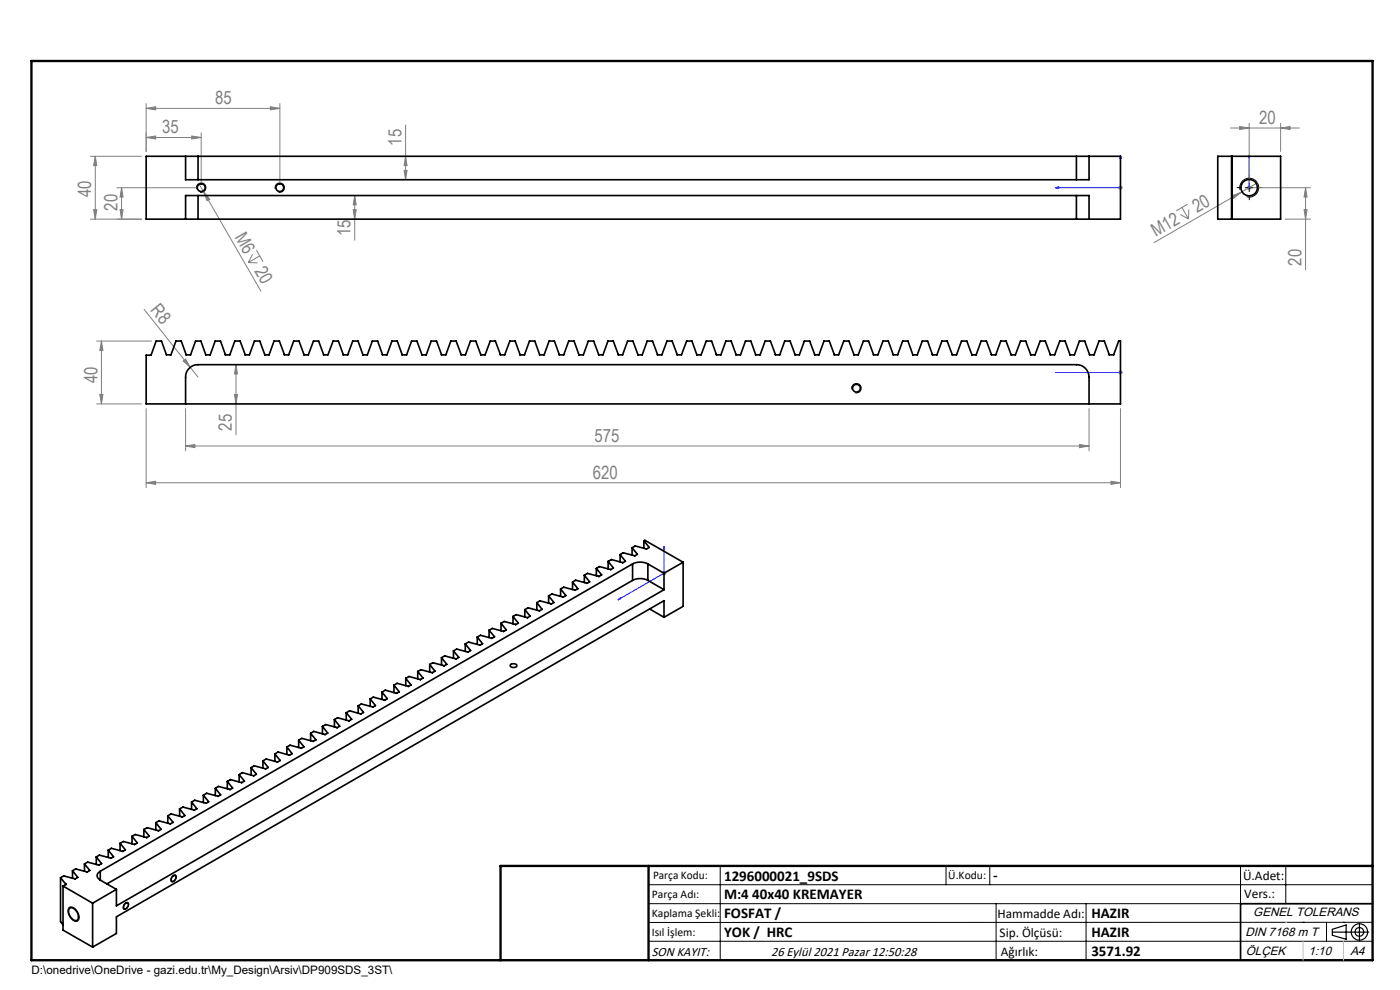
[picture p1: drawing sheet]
<svg xmlns="http://www.w3.org/2000/svg" width="297mm" height="210mm" viewBox="0 0 297 210" stroke-linecap="round" stroke-linejoin="round" font-family="sans-serif">
<g fill="none" stroke="#808080" stroke-width=".21">
<path d="M19.2 33.2h10.8M20.2 33.2l.3 1.9h-.6zM20.2 33.2v13.3M24.8 39.8h16.9M25.8 39.8l.3 2h-.6zM25.8 39.8v6.7M31 23l2-.4v.7zM31 22v10.1M31 23h28.4M31 29.2l2-.4v.7zM31 29.2h11.7M40.7 28.8l2 .4-2 .3z"/>
<path d="M42.2 38.9l1 1.8M42.7 28.2v10.6M57.4 22.6l2 .4-2 .3zM59.4 22v16.8M85.7 36.2h.7l-.4 1.9zM86 26.5v11.6M86 33.2l.4 1.9h-.7zM237.2 39.8h1M237.3 39.5l.8 .7M237.7 39.3v1M238.1 39.5l-.8 .7M261 27.2h14.7"/>
<path d="M263 26.8l2 .4-2 .3zM264.5 39.8h1M264.7 39.5l.7 .7M265 26.2v12.6M265 39.3v1M265.4 39.5l-.7 .7M266 39.8h12M266.7 38.8l-21.9 12.7M271.7 27.2l2-.4v.7zM271.7 26.2v5.9M277 39.8l.3 2h-.7zM277 39.8v17.4"/>
<path d="M19.9 44.5h.6l-.3 2zM25.5 44.5h.6l-.3 2zM30 46.5h-10.8M43.2 40.7l1.3 1.6-.6 .3zM43.2 40.7l12.2 21.1M52.7 55.7l1.9 .1M53.6 53.9l-.9 1.8M54.4 53.1l1.4 2.4M55.1 54.3l-2.4 1.4M74.9 44.5h.7l-.4 2zM75.2 41.5l.4 2h-.7zM75.2 41.5v9.5"/>
<path d="M250.4 45.5l1.7 1M250.8 44l1.3 2.5M252 43.3l-2.5 1.4M252.2 44.4l-.1 2.1M261.4 41.5l1.9-.7-1.6 1.3zM272.7 46.5h5.3M276.6 44.5h.7l-.3 2zM20.5 72.3h11.6M21.5 72.3l.3 2.1h-.6zM21.5 72.3v13.4M30.6 65.6l11.4 14.4M38.9 76.6l.5-.4 1 1.7z"/>
<path d="M50.1 77.4l.3 1.9h-.7zM50.1 77.4v14.8M237.2 79h1M237.3 78.7l.8 .7M237.7 78.5v1M238.1 78.7l-.8 .7M20.5 85.7h9.5M21.2 83.7h.6l-.3 2zM31 86.7v16.7M39.4 94.6l1.9-.3v.7zM39.4 86.7v8.9M39.4 94.6h191.6"/>
<path d="M49.7 83.7h.7l-.3 2zM229 94.3l2 .3-2 .4zM231 86.7v8.9M237.7 86.7v16.7M31 102.4l2-.3v.7zM31 102.4h206.7M235.7 102.1l2 .3-2 .4zM140.4 121.6h1M140.5 121.2l.7 .7M140.9 121.1v1M141.2 121.2l-.7 .7"/>
</g>
<g fill="none" stroke="#000" stroke-width=".21">
<path d="M264.2 39.8h1.7M265 39v1.6M41.7 40.1a1 1 0 0 1 .9-1.3 1 1 0 0 1 1.1 1.1 1 1 0 0 1-1.3 .9M58.4 40.1a1.01 1.01 0 0 1 .9-1.3 1.01 1.01 0 0 1 1.1 1.1 1.01 1.01 0 0 1-1.3 .9M263.1 40.3a2 2 0 0 1 1.7-2.5 2 2 0 0 1 2.2 2.2 2 2 0 0 1-2.5 1.7M180.7 82.6a1 1 0 0 1 .9-1.2 1 1 0 0 1 1.1 1 1 1 0 0 1-1.3 .9M14.6 192.6a1.25 1.25 0 0 1 1.8 .8l.2 .3a1.05 1.05 0 0 1-.5 1.8 2.28 2.28 0 0 1-1.5-2.9zM26.5 191.6l.2-.2a.38 .38 0 0 1 .6 .3 .91 .91 0 0 1-1.1 1.1v-.7zM36.6 185.8l.6-.2a.92 .92 0 0 1 .1 1 .92 .92 0 0 1-1 .4l-.1-.5zM137.6 187.7h153.6M137.6 191.7h153.6M137.6 199.7h153.6"/>
<path d="M152.8 183.7v20M200.7 183.7v4M210 183.7v4M211.3 191.7v12M230.4 191.7v12M263.2 183.7v20M272.8 183.7v8M276.4 195.6h.1M281.4 195.6v4.1M285 195.6h.1M291.2 195.6l-153.6 .1"/>
</g>
<g fill="none" stroke="#000" stroke-width=".25">
<path d="M282.6 197.7h7.8M282.6 197.1l3-.9v3l-3-.8zM288.4 195.8v3.8M106.2 203.7h185"/>
<circle cx="288.4" cy="197.7" r="1.74"/>
<circle cx="288.4" cy="197.7" r=".93"/>
</g>
<g fill="none" stroke="#00f" stroke-width=".21">
<path d="M223.9 39.8l.7-.2v.4zM237.7 32.9l.2 .7h-.4zM237.7 32.9v6.9h-13.8M265 32.9v.7v-.7M265 39.6v.4zM265 39.8h.1M265 32.9v6.9M223.9 79h.7h-.7M223.9 79h13.8M237.5 79h.4zM237.7 79h.1M140.9 115.9l.1 .5-.2 .2z"/>
<path d="M140.9 115.9v5.7l-9.8 5.6M131.1 127.2l.5-.4v.3z"/>
</g>
<path d="M263.4 39.8h-1M265 38.1v-.9M266.7 39.8h.9M265 41.5v.9" fill="none" stroke="#000" stroke-width=".21" stroke-dasharray="15.2 1.3 1.3 1.3"/>
<path d="M291.2 191.7h-28v12" fill="none" stroke="#000" stroke-width=".35"/>
<path d="M6.7 12.9h284.5v190.8h-284.5zM137.6 183.7v20M291.2 183.7h-185v20" fill="none" stroke="#000" stroke-width=".5"/>
<path d="M276.4 199.7v4M285 199.7v4" fill="none" stroke="#c0c0c0" stroke-width=".21"/>
<path d="M272.8 195.6h.1" fill="none" stroke="#c0c0c0" stroke-width=".25"/>
<g fill="#00f">
<path d="M237.7 32.9l.2 .7h-.4zM223.9 39.8l.7-.2v.4z"/>
<path d="M265 32.9v.7zM265 39.6v.4z"/>
<path d="M140.9 115.9l.1 .5-.2 .2zM131.1 127.2l.5-.4v.3zM237.5 79h.4zM223.9 79h.7z"/>
</g>
<g fill="#808080">
<path d="M38.9 76.6l.5-.4 1 1.7z"/>
<path d="M261.4 41.5l1.9-.7-1.6 1.3z"/>
<path d="M43.2 40.7l1.3 1.6-.6 .3z"/>
<path d="M31 102.4l2-.3v.7zM235.7 102.1l2 .3-2 .4zM263 26.8l2 .4-2 .3zM271.7 27.2l2-.4v.7z"/>
<path d="M31 23l2-.4v.7zM57.4 22.6l2 .4-2 .3z"/>
<path d="M40.7 28.8l2 .4-2 .3zM31 29.2l2-.4v.7z"/>
<path d="M19.9 44.5h.6l-.3 2zM20.2 33.2l.3 1.9h-.6zM85.7 36.2h.7l-.4 1.9zM86 33.2l.4 1.9h-.7z"/>
<path d="M50.1 77.4l.3 1.9h-.7zM49.7 83.7h.7l-.3 2zM21.5 72.3l.3 2.1h-.6zM21.2 83.7h.6l-.3 2zM277 39.8l.3 2h-.7zM276.6 44.5h.7l-.3 2z"/>
<path d="M75.2 41.5l.4 2h-.7zM74.9 44.5h.7l-.4 2zM25.8 39.8l.3 2h-.6zM25.5 44.5h.6l-.3 2z"/>
<path d="M39.4 94.6l1.9-.3v.7zM229 94.3l2 .3-2 .4z"/>
</g>
<g fill="none" stroke="#000" stroke-width=".35">
<path d="M39.4 33.2h2.6M39.4 33.2v4.9h191.6v-4.9M39.4 33.2h-8.4v13.3h8.4M42 33.2h186.4M42 33.2v4.9M228.4 33.2h2.6M228.4 33.2v4.9M231 33.2h6.7v13.3h-6.7M258.3 33.2h13.4v13.3h-13.4zM261.3 33.2v13.3M39.4 46.5h2.6M39.4 46.5v-5h191.6v5"/>
<path d="M42 46.5h186.4M42 41.5v5M228.4 46.5h2.6M228.4 41.5v5M33.1 72.3h1.2l1 3h1l1-3h1.2l1 3h.9l1.1-3h1.1l1 3h1l1-3h1.2l1 3h1l1-3h1.1l1.1 3h.9l1.1-3h1.1l1.1 3h.9l1-3h1.2l1 3h.9l1.1-3h1.1l1.1 3h.9l1.1-3h1.1l1.1 3h.9l1.1-3h1.1l1 3h1l1-3h1.2l1 3h.9l1.1-3h1.1l1 3h1l1-3h1.2l1 3h1l1-3h1.1l1.1 3h.9l1.1-3h1.1l1.1 3h.9l1-3h1.2l1 3h.9l1.1-3h1.1l1.1 3h.9l1.1-3h1.1l1.1 3h.9l1.1-3h1.1l1 3h1l1-3h1.2l1 3h.9l1.1-3h1.1l1 3h1l1-3h1.2l1 3h1l1-3h1.1l1.1 3h.9l1.1-3h1.1l1.1 3h.9l1-3h1.2l1 3h.9l1.1-3h1.1l1.1 3h.9l1.1-3h1.1l1.1 3h.9l1.1-3h1.1l1 3h.9l1.1-3h1.2l1 3h.9l1.1-3h1.1l1 3h1l1.1-3h1.1l1 3h1l1-3h1.1l1.1 3h.9l1.1-3h1.1l1.1 3h.9l1-3h1.2l1 3h.9l1.1-3h1.1l1.1 3h.9l1.1-3h1.1l1.1 3h.9l1.1-3h1.1l1 3h.9l1.1-3h1.2l1 3h.9l1.1-3h1.1l1 3h1l1.1-3h1.1l1 3h1l1-3h1.1l1.1 3h.9l1.1-3h1.1l1.1 3h.9l1-3h1.2l1 3h.9l1.1-3h1.1l1.1 3h.9l1.1-3h1.1l1.1 3h.9l1.1-3h1.1l1 3h.9l1.1-3h1.2l1 3h.9l1.1-3h1.1l1 3h1l1.1-3h1.1l1 3h1l1-3h.4v13.4h-206.7v-10.4h1.1zM39.4 85.7v-5.7a2.65 2.65 0 0 1 2.6-2.6h186.4a2.65 2.65 0 0 1 2.6 2.6v5.7M129 119.1l1.1 1.4-.5 .3M129 119.1v1.6M131.6 117.6l1.1 1.5-.6 .3-2.4-.7-.7 .4M131.6 117.6v1.6M134.1 116.2l1.1 1.4-.5 .3-2.5-.6-.6 .3M134.1 116.2l.7-.4 2.3 .6"/>
<path d="M134.1 116.2v1.5M134.2 119.6a3.6 3.6 0 0 1 3.2 0M134.2 119.6l-112.9 65.2M134.2 119.6v3.5M136.6 114.7l1.1 1.4-.5 .3M136.6 114.7l.2-.1 8.1 4.7M136.6 114.7v1.6M137.1 116.4h.1M137.4 119.6l3.5 2M137.4 119.6v3.5M144.9 119.3l-4 2.3M144.9 119.3v9.3l-4 2.3"/>
<path d="M93.7 139.5l1.1 1.4-.6 .3-2.4-.6-.6 .4M93.7 139.5v1.6M96.2 138.1l1.1 1.3-.5 .4-2.5-.7-.6 .4M96.2 138.1v1.5M98.7 136.6l1.1 1.4-.6 .3-2.3-.6-.7 .4M98.7 136.6v1.6M101.2 135.1l1.2 1.5-.6 .3-2.4-.7-.7 .4M101.2 135.1v1.6M103.8 133.7l1.1 1.4-.5 .3-2.5-.6-.7 .3M103.8 133.7v1.5M106.3 132.2l1.1 1.4-.6 .3-2.3-.6-.7 .4M106.3 132.2v1.6"/>
<path d="M108.8 130.8l1.2 1.4-.6 .3-2.4-.7-.7 .4M108.8 130.8v1.5M111.3 129.3l1.2 1.4-.6 .3-2.4-.6-.7 .4M111.3 129.3v1.6M113.9 127.8l1.1 1.4-.6 .4-2.4-.7-.7 .4M113.9 127.8v1.6M116.4 126.4l1.1 1.4-.6 .3-2.4-.6-.6 .3M116.4 126.4v1.5M118.9 124.9l1.2 1.4-.6 .4-2.4-.7-.7 .4M118.9 124.9v1.6M121.5 123.5l1.1 1.4-.6 .3-2.4-.6-.7 .3M121.5 123.5v1.6"/>
<path d="M124 122l1.1 1.4-.6 .3-2.4-.6-.6 .4M124 122v1.6M126.5 120.6l.7-.4 2.3 .6M126.5 120.6l1.1 1.3-.5 .4-2.5-.7-.6 .4M126.5 120.6v1.5M129.5 120.8h.1M134.2 123.1a3.6 3.6 0 0 1 3.2 0M134.2 123.1l-111.5 64.4M137.4 123.1l3.5 2M137.8 129.2l3.1 1.7M140.9 121.6v3.5M140.9 130.9v-3.5l-116.2 67.1v3.5l-5.1 2.9"/>
<path d="M140.9 125.1l-116.2 67v-3.4M58.3 159.9l1.1 1.4-.5 .3M58.3 159.9v1.6M60.9 158.5l1.1 1.4-.6 .3-2.4-.7-.7 .4M60.9 158.5v1.5M63.4 157l.6-.4 2.4 .7M63.4 157l1.1 1.4-.6 .3-2.4-.6-.6 .4M63.4 157v1.6M65.9 155.6l1.1 1.3-.5 .4M65.9 155.6l.7-.5 2.3 .7M65.9 155.6v1.5M66.4 157.3h.1"/>
<path d="M68.4 154.1l1.1 1.4-.5 .3M68.4 154.1v1.6M68.9 155.8h.1M70.9 152.6l1.2 1.4-.6 .4-2.4-.7-.7 .4M70.9 152.6v1.6M73.4 151.2l1.2 1.4-.6 .3-2.4-.6-.7 .3M73.4 151.2l.8-.4 2.3 .6M73.4 151.2v1.5M76 149.7l1.1 1.4-.5 .3M76 149.7v1.6M76.5 151.4h.1M78.5 148.3l1.2 1.4-.6 .3-2.4-.7-.7 .4"/>
<path d="M78.5 148.3v1.5M81 146.8l1.2 1.4-.6 .3-2.4-.6-.7 .4M81 146.8l.7-.4 2.4 .7M81 146.8v1.6M83.6 145.3l1.1 1.4-.6 .4M83.6 145.3v1.6M84.1 147.1h.1M86.1 143.9l1.1 1.4-.6 .3-2.4-.7-.6 .4M86.1 143.9v1.5M88.6 142.4l1.1 1.4-.5 .4-2.4-.7-.7 .4M88.6 142.4l.7-.3 2.4 .6M88.6 142.4v1.6"/>
<path d="M91.2 141l1.1 1.4-.6 .3M91.2 141v1.5M91.7 142.7h.1M108.3 141l.6-.2a.54 .54 0 0 1 .7 .4 .84 .84 0 0 1-1.4 0zM25.5 178.9l1.1 1.4-.6 .3-2.4-.7-.6 .4M25.5 178.9v1.5M28 177.4l1.1 1.4-.6 .3-2.3-.6-.7 .4M28 177.4v1.6M30.5 176l1.2 1.4-.6 .3-2.4-.7-.7 .4M30.5 176v1.5M33.1 174.5l1.1 1.4-.6 .3-2.4-.6-.7 .4M33.1 174.5v1.6"/>
<path d="M35.6 173.1l1.1 1.3-.6 .4-2.4-.7-.6 .4M35.6 173.1v1.5M38.1 171.6l1.1 1.4-.5 .3-2.4-.7-.7 .5M38.1 171.6v1.5M40.6 170.1l1.2 1.4-.6 .4-2.4-.7-.7 .4M40.6 170.1v1.6M43.1 168.7l1.2 1.4-.6 .3-2.4-.7-.7 .4M43.1 168.7v1.5M45.7 167.2l1.1 1.4-.6 .3-2.3-.6-.8 .4M45.7 167.2v1.6M48.2 165.8l1.2 1.4-.6 .3-2.4-.7-.7 .4M48.2 165.8v1.5"/>
<path d="M50.7 164.3l1.2 1.4-.6 .3-2.4-.6-.7 .4M50.7 164.3v1.6M53.3 162.8l1.1 1.4-.6 .4-2.4-.7-.7 .4M53.3 162.8v1.6M55.8 161.4l1.1 1.4-.6 .3-2.4-.7-.6 .4M55.8 161.4l.7-.4 2.3 .6M55.8 161.4v1.5M58.8 161.6h.1M12.8 186.2l1.2 1.4M12.8 186.2v9.3l.6 .7M13.4 188l6.2 3.6M13.4 188v9.3l6.2 3.6"/>
<path d="M14 187.6l-.6 .4M14 187.6h.1M14.7 192.8a.91 .91 0 0 1 1.4 .4l.5 1a.74 .74 0 0 1-.2 1 .74 .74 0 0 1-1.1-.3l-.6-.9-.2-.7zM15.4 184.7l1.1 1.4-.6 .3-2.4-.6-.7 .4M15.4 184.7v1.6M17.9 183.3l1.2 1.3-.6 .4-2.4-.7-.7 .4M17.9 183.3v1.5M19.6 191.6v9.3M20.4 181.8l1.2 1.4-.6 .3-2.4-.6-.7 .4M20.4 181.8v1.6M21.3 184.8a.99 .99 0 0 0-.7 .9 .99 .99 0 0 0 .7 1M21.3 186.7l3.4 2"/>
<path d="M21.3 184.8v1.9M23 180.3l1.1 1.4-.6 .4-2.4-.7-.7 .4M23 180.3v1.6M24.7 188.7l-5.1 2.9M26.5 191.7a.41 .41 0 0 1 .7 0l-.1 .7-.6 .4h-.1l-.2-.3zM36.6 185.9l.6-.2a.85 .85 0 0 1-.7 1.3 .69 .69 0 0 1 .1-1.1z"/>
<circle cx="42.7" cy="39.8" r=".84"/>
<circle cx="59.4" cy="39.8" r=".83"/>
<circle cx="265" cy="39.8" r="1.75"/>
<circle cx="181.7" cy="82.4" r=".83"/>
</g>
<g font-size="3.9" fill="#808080">
<text x="45.7" y="22.1">85</text>
<text x="34.4" y="28.3">35</text>
<text x="267.2" y="26.3">20</text>
<text x="85.2" y="30.9" transform="rotate(-90 85.2 30.9)">15</text>
<text x="19.4" y="41.8" transform="rotate(-90 19.4 41.8)">40</text>
<text x="24.9" y="44.7" transform="rotate(-90 24.9 44.7)">20</text>
<text x="254" y="45.2" transform="rotate(-30 254 45.2)">20</text>
<text x="49.7" y="50.2" transform="rotate(60 49.7 50.2)">M6</text>
<text x="74.4" y="50.1" transform="rotate(-90 74.4 50.1)">15</text>
<text x="245.2" y="50.3" transform="rotate(-30 245.2 50.3)">M12</text>
<text x="53.9" y="57.5" transform="rotate(60 53.9 57.5)">20</text>
<text x="276.1" y="56.3" transform="rotate(-90 276.1 56.3)">20</text>
<text x="31.8" y="65.8" transform="rotate(51 31.8 65.8)">R8</text>
<text x="20.7" y="81.3" transform="rotate(-90 20.7 81.3)">40</text>
<text x="49.2" y="91.3" transform="rotate(-90 49.2 91.3)">25</text>
<text x="126.1" y="93.7">575</text>
<text x="125.8" y="101.5">620</text>
</g>
<g font-size="3.2">
<text x="153.6" y="186.8">1296000021_9SDS</text>
<text x="153.6" y="190.8">M:4 40x40 KREMAYER</text>
<text x="210.7" y="186.6">-</text>
<text x="153.6" y="194.8">FOSFAT /</text>
<text x="231.5" y="194.8">HAZIR</text>
<text x="153.6" y="198.8">YOK / HRC</text>
<text x="231.5" y="198.7">HAZIR</text>
<text x="231.5" y="202.8">3571.92</text>
</g>
<g font-size="2.8">
<text x="263.7" y="186.7">Ü.Adet:</text>
<text x="263.9" y="190.5">Vers.:</text>
<text x="211.6" y="194.8">Hammadde Adı:</text>
<text x="138.3" y="202.8">SON KAYIT:</text>
<text x="163.6" y="202.8">26 Eylül 2021 Pazar 12:50:28</text>
<text x="212.1" y="198.7">Sip. Ölçüsü:</text>
<text x="212.3" y="202.7">Ağırlık:</text>
</g>
<g font-size="2.6">
<text x="265.9" y="194.4">GENEL TOLERANS</text>
<text x="264.2" y="198.5">DIN 7168 m T</text>
<text x="264.3" y="202.6">ÖLÇEK</text>
<text x="277.6" y="202.6">1:10</text>
<text x="286.5" y="202.6">A4</text>
</g>
<g font-size="2.5">
<text x="138.3" y="190.5">Parça Adı:</text>
<text x="138.5" y="186.5">Parça Kodu:</text>
<text x="201.2" y="186.5">Ü.Kodu:</text>
<text x="138.3" y="194.5">Kaplama Şekli:</text>
<text x="138.3" y="198.6">Isıl İşlem:</text>
<text x="6.7" y="206.7">D:\onedrive\OneDrive - gazi.edu.tr\My_Design\Arsiv\DP909SDS_3ST\</text>
</g>
</svg>
